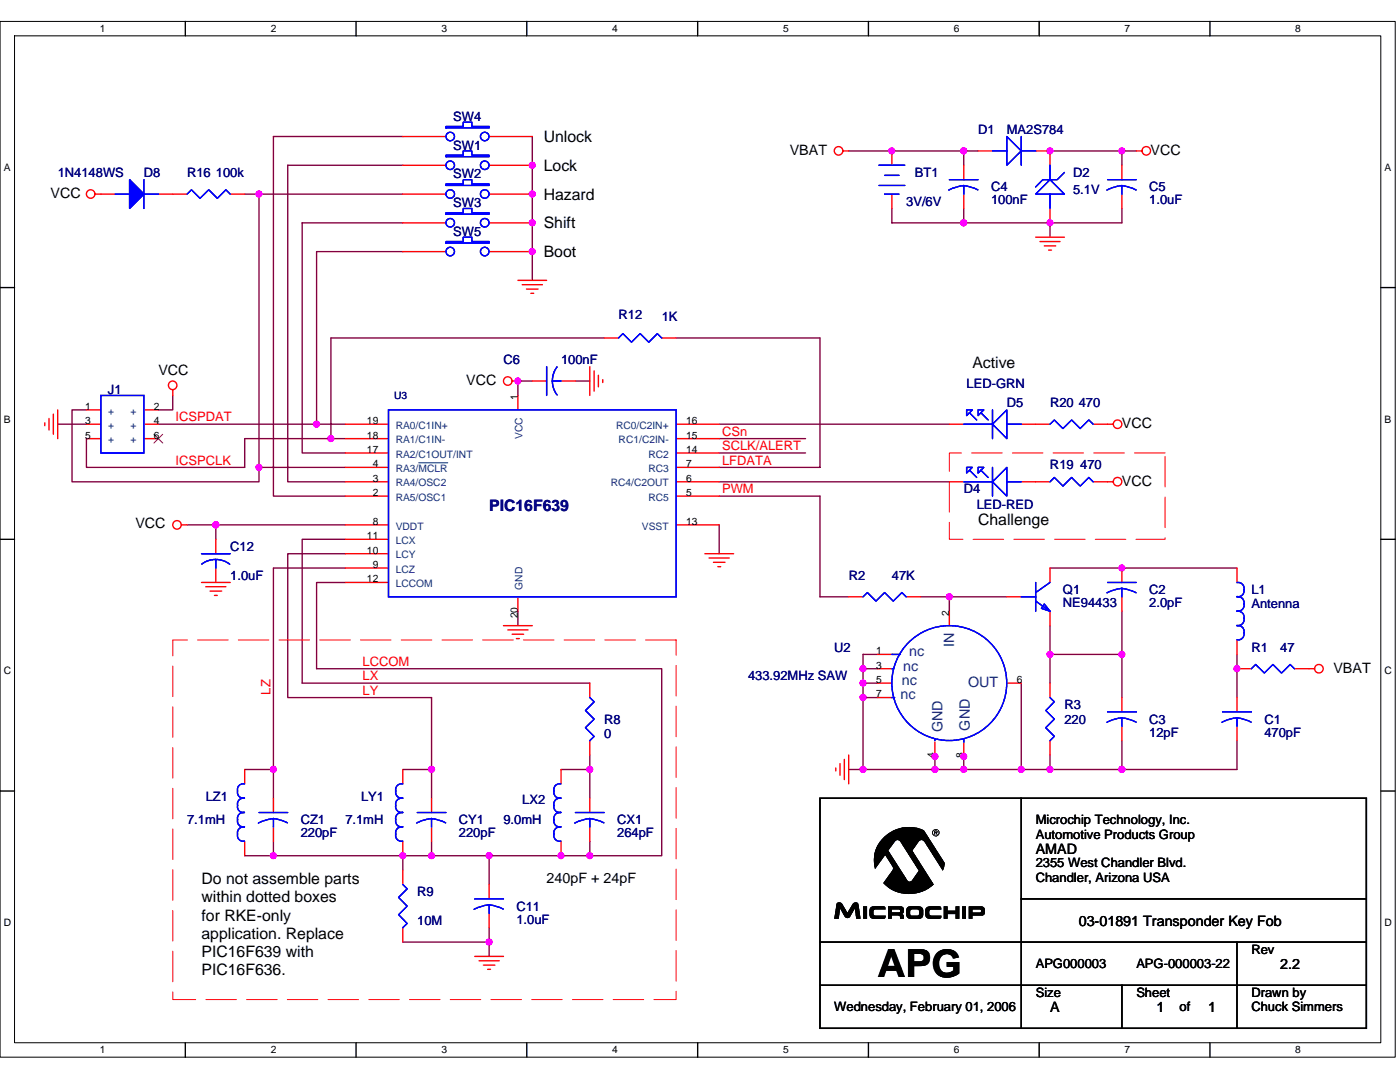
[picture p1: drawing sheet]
<svg xmlns="http://www.w3.org/2000/svg" width="279mm" height="216mm" viewBox="0 0 279 216" stroke-linecap="round" stroke-linejoin="round" font-family="sans-serif">
<path d="M0 4.3h278.4v206.6h-278.4zM2.9 7.2h272.7v200.9h-272.7z" fill="none" stroke="#000" stroke-width=".2"/>
<g fill="#fff">
<path d="M19.9 4.6h1.2v2.3h-1.2z"/>
<path d="M19.9 208.4h1.2v2.3h-1.2z"/>
</g>
<path d="M37 4.3v2.9M37 208.1v2.8" fill="none" stroke="#000" stroke-width=".28"/>
<g fill="#fff">
<path d="M54 4.6h1.2v2.3h-1.2z"/>
<path d="M54 208.4h1.2v2.3h-1.2z"/>
</g>
<path d="M71.1 4.3v2.9M71.1 208.1v2.8" fill="none" stroke="#000" stroke-width=".28"/>
<g fill="#fff">
<path d="M88.1 4.6h1.1v2.3h-1.1z"/>
<path d="M88.1 208.4h1.1v2.3h-1.1z"/>
</g>
<path d="M105.1 4.3v2.9M105.1 208.1v2.8" fill="none" stroke="#000" stroke-width=".28"/>
<g fill="#fff">
<path d="M122.2 4.6h1.1v2.3h-1.1z"/>
<path d="M122.2 208.4h1.1v2.3h-1.1z"/>
</g>
<path d="M139.2 4.3v2.9M139.2 208.1v2.8" fill="none" stroke="#000" stroke-width=".28"/>
<g fill="#fff">
<path d="M156.3 4.6h1.1v2.3h-1.1z"/>
<path d="M156.3 208.4h1.1v2.3h-1.1z"/>
</g>
<path d="M173.3 4.3v2.9M173.3 208.1v2.8" fill="none" stroke="#000" stroke-width=".28"/>
<g fill="#fff">
<path d="M190.4 4.6h1.1v2.3h-1.1z"/>
<path d="M190.4 208.4h1.1v2.3h-1.1z"/>
</g>
<path d="M207.4 4.3v2.9M207.4 208.1v2.8" fill="none" stroke="#000" stroke-width=".28"/>
<g fill="#fff">
<path d="M224.4 4.6h1.2v2.3h-1.2z"/>
<path d="M224.4 208.4h1.2v2.3h-1.2z"/>
</g>
<path d="M241.5 4.3v2.9M241.5 208.1v2.8" fill="none" stroke="#000" stroke-width=".28"/>
<g fill="#fff">
<path d="M258.5 4.6h1.2v2.3h-1.2z"/>
<path d="M258.5 208.4h1.2v2.3h-1.2z"/>
<path d="M.7 32.3h1.4v2.2h-1.4z"/>
<path d="M276.3 32.3h1.4v2.2h-1.4z"/>
<path d="M.7 82.5h1.4v2.3h-1.4z"/>
<path d="M276.3 82.5h1.4v2.3h-1.4z"/>
</g>
<path d="M0 57.4h2.9M275.6 57.4h2.8" fill="none" stroke="#000" stroke-width=".28"/>
<g fill="#fff">
<path d="M.7 132.7h1.5v2.3h-1.5z"/>
<path d="M276.3 132.7h1.5v2.3h-1.5z"/>
</g>
<path d="M0 107.6h2.9M275.6 107.6h2.8" fill="none" stroke="#000" stroke-width=".28"/>
<g fill="#fff">
<path d="M.7 182.9h1.5v2.3h-1.5z"/>
<path d="M276.3 182.9h1.5v2.3h-1.5z"/>
</g>
<path d="M0 157.8h2.9M163.6 159.3h109.1v45.9h-109.1zM203.8 159.3v45.9M275.6 157.8h2.8M203.8 179.4h68.9M163.6 196.6h109.1M163.6 188h109.1M223.9 196.6v8.6M246.9 188v17.2" fill="none" stroke="#000" stroke-width=".28"/>
<g fill="none" stroke="#800040" stroke-width=".28">
<path d="M48.8 38.7h31.6M51.7 38.7v54.6M80.4 33h-23v63.1h11.5M80.4 27.2h-25.8v71.8h14.3M106.2 27.2v28.7M169.4 30.1h25.8M192.3 30.1v2.9M209.5 30.1h17.3M223.9 30.1v2.9M80.4 44.5h-20.1v45.9h8.6M80.4 50.2h-17.2v34.4M178 41.6v2.9h45.9v-2.9"/>
<path d="M192.3 41.6v2.9M209.5 44.5v2.8M34.5 78.9v2.9h-2.9M106.2 76h-2.8v2.9M114.8 76h2.9M120.6 67.4h-54.6v20.1M134.9 67.4h28.7v25.9h-20.1M11.5 84.6h5.8M17.3 87.5v5.8h31.5v-5.8h20.1M17.3 81.8h-2.9v14.3h37.3v-2.8M31.6 84.6h37.3M51.7 93.3h17.2"/>
<path d="M143.5 87.5h17.3M143.5 84.6h46M143.5 99h20.1v20.1h5.8M143.5 96.1h46M143.5 90.4h17.3M37.3 104.7h31.6M43.1 104.7v2.9M68.9 116.2h-5.7v17.2h68.9v37.4h-14.4M68.9 107.6h-8.6v28.7h57.4M68.9 110.5h-11.5v28.7h28.7v20.1M68.9 113.3h-14.3v40.2h-5.8M143.5 104.7v5.8"/>
<path d="M183.7 119.1h17.2M189.5 119.1v2.9M209.5 113.3h37.4M103.4 122v2.8M172.2 136.3h2.9M172.2 139.2h2.9M172.2 133.4h2.9M175.1 130.6h-2.9v22.9M203.8 136.3v17.2M209.5 124.8v11.5M209.5 130.6h14.4M223.9 122v17.2"/>
<path d="M246.9 130.6v8.6M54.6 153.5v5.8M80.4 153.5h5.7M112 153.5h5.7M117.7 150.7v8.6M169.4 153.5h34.4M186.6 150.7v2.8M192.3 150.7v2.8M209.5 150.7v2.8h-5.7M223.9 147.8v5.7M246.9 147.8v5.7h-37.4M48.8 170.8h68.9"/>
<path d="M54.6 167.9v2.9M80.4 170.8v2.8M86.1 167.9v2.9M97.6 170.8v5.7M117.7 167.9v2.9M80.4 188h17.2M97.6 185.1v5.7"/>
</g>
<g fill="#f0f" stroke="#f0f" stroke-width=".28">
<circle cx="97.6" cy="188" r=".57"/>
<circle cx="223.9" cy="153.5" r=".57"/>
<circle cx="209.5" cy="153.5" r=".57"/>
<circle cx="209.5" cy="44.5" r=".57"/>
<circle cx="63.2" cy="84.6" r=".57"/>
<circle cx="54.6" cy="170.7" r=".57"/>
<circle cx="80.4" cy="170.7" r=".57"/>
<circle cx="86.1" cy="170.7" r=".57"/>
<circle cx="97.6" cy="170.7" r=".57"/>
<circle cx="112" cy="170.7" r=".57"/>
<circle cx="117.7" cy="170.7" r=".57"/>
<circle cx="54.5" cy="153.5" r=".57"/>
<circle cx="189.4" cy="119.1" r=".57"/>
<circle cx="223.9" cy="130.6" r=".57"/>
<circle cx="209.5" cy="130.6" r=".57"/>
<circle cx="223.9" cy="113.3" r=".57"/>
<circle cx="246.8" cy="133.4" r=".57"/>
<circle cx="117.7" cy="153.5" r=".57"/>
<circle cx="43.1" cy="104.7" r=".57"/>
<circle cx="51.7" cy="93.2" r=".57"/>
<circle cx="103.3" cy="76" r=".57"/>
<circle cx="223.9" cy="30.1" r=".57"/>
<circle cx="209.5" cy="30.1" r=".57"/>
<circle cx="192.3" cy="44.5" r=".57"/>
<circle cx="192.3" cy="30.1" r=".57"/>
<circle cx="178" cy="30.1" r=".57"/>
<circle cx="51.7" cy="38.7" r=".57"/>
<circle cx="172.2" cy="133.4" r=".57"/>
<circle cx="172.2" cy="139.2" r=".57"/>
<circle cx="172.2" cy="136.3" r=".57"/>
<circle cx="106.2" cy="50.2" r=".57"/>
<circle cx="66" cy="87.5" r=".57"/>
<circle cx="106.2" cy="44.5" r=".57"/>
<circle cx="106.2" cy="38.7" r=".57"/>
<circle cx="106.2" cy="33" r=".57"/>
<circle cx="86.1" cy="153.5" r=".57"/>
<circle cx="192.3" cy="153.5" r=".57"/>
<circle cx="203.8" cy="153.5" r=".57"/>
<circle cx="192.3" cy="150.9" r=".57"/>
<circle cx="186.6" cy="153.5" r=".57"/>
<circle cx="186.6" cy="150.9" r=".57"/>
<circle cx="172.2" cy="153.5" r=".57"/>
</g>
<g fill="none" stroke="#f00" stroke-width=".28">
<path d="M19 38.7h4M31.6 38.7h5.7M46 38.7h2.8M80.4 38.7h8.6M80.4 33h8.6M80.4 27.2h8.6M97.6 38.7h8.6M97.6 33h8.6M97.6 27.2h8.6M168.2 30.1h1.2M178 30.1v2.9M178 38.7v2.9"/>
<path d="M192.3 33v2.9M192.3 38.7v2.9M195.2 30.1h2.9M206.7 30.1h2.8v2.9M223.9 33v2.9M223.9 38.7v2.9M226.8 30.1h1.1M80.4 50.2h8.6M80.4 44.5h8.6M97.6 50.2h8.6M97.6 44.5h8.6M103.4 55.9h5.7"/>
<path d="M104.2 56.8h4M105.1 57.7h2.3M105.9 58.5h.6M206.7 47.3h5.7M207.5 48.2h4.1M208.4 49.1h2.3M209.3 49.9h.5M209.5 41.6v2.9M34.5 77.8v1.1M102.2 76h1.2M103.4 78.9v2.9M106.2 76h2.9"/>
<path d="M112 76h2.8M117.7 73.2v5.7M118.6 74v4M119.4 74.9v2.3M120.3 75.8v.5M120.6 67.4h2.8M132.1 67.4h2.8M8.9 84.4v.5M9.8 83.5v2.3M10.6 82.6v4.1M11.5 81.8v5.7M17.3 84.6h2.8"/>
<path d="M17.3 81.8h2.8M17.3 87.5h2.8M28.7 84.6h2.9M28.7 81.8h2.9M28.7 87.5h2.9M68.9 96.1h8.6M68.9 84.6h8.6M68.9 87.5h8.6M68.9 90.4h8.6M68.9 93.3h8.6M68.9 99h8.6M134.9 96.1h8.6"/>
<path d="M134.9 84.6h8.6M134.9 87.5h8.6M134.9 90.4h8.6M134.9 93.3h8.6M134.9 99h8.6M189.5 96.1h2.8M189.5 84.6h2.8M203.8 96.1h5.7M203.8 84.6h5.7M218.2 96.1h4M218.2 84.6h4M36.2 104.7h1.1"/>
<path d="M40.2 116.2h5.8M41.1 117.1h4M41.9 117.9h2.3M42.8 118.8h.6M43.1 107.6v2.9M43.1 113.3v2.9M68.9 110.5h8.6M68.9 104.7h8.6M68.9 116.2h8.6M68.9 107.6h8.6M68.9 113.3h8.6M103.4 119.1v2.9"/>
<path d="M134.9 104.7h8.6M140.7 110.5h5.7M141.5 111.3h4M142.4 112.2h2.3M143.3 113.1h.5M169.4 119.1h2.8M180.8 119.1h2.9M200.9 119.1h2.9M209.5 113.3v2.9M223.9 113.3v2.9M223.9 119.1v2.9M246.9 113.3v2.9"/>
<path d="M100.5 124.8h5.7M101.3 125.7h4.1M102.2 126.6h2.3M103.1 127.4h.6M117.7 136.3v2.9M175.1 133.4h2.9M175.1 130.6h2.9M175.1 136.3h2.9M175.1 139.2h2.9M189.5 122v2.8M200.9 136.3h2.9M209.5 122v2.8"/>
<path d="M209.5 136.3v2.9M223.9 139.2v2.8M246.9 133.4h2.8M246.9 127.7v2.9M246.9 139.2v2.8M258.3 133.4h4.1M48.8 153.5v2.9M54.6 159.3v2.8M80.4 153.5v2.9M86.1 159.3v2.8M112 153.5v2.9M117.7 147.8v2.9"/>
<path d="M117.7 159.3v2.8M166.8 153.2v.6M167.6 152.4v2.3M168.5 151.5v4.1M169.4 150.7v5.7M186.6 148.1v2.9M192.3 148.1v2.9M209.5 147.8v2.9M223.9 144.9v2.9M246.9 144.9v2.9M48.8 167.9v2.9M54.6 165v2.9"/>
<path d="M80.4 167.9v2.9M80.4 173.6v2.9M86.1 165v2.9M97.6 176.5v2.9M112 167.9v2.9M117.7 165v2.9M80.4 185.1v2.9M94.7 190.8h5.8M95.6 191.7h4M96.5 192.6h2.3M97.3 193.4h.6M97.6 182.2v2.9"/>
<circle cx="18.1" cy="38.7" r=".85"/>
<circle cx="167.4" cy="30.1" r=".85"/>
<circle cx="228.8" cy="30.1" r=".85"/>
<circle cx="34.5" cy="76.9" r=".85"/>
<circle cx="101.3" cy="76" r=".85"/>
<circle cx="223" cy="84.6" r=".85"/>
<circle cx="223" cy="96.1" r=".85"/>
<circle cx="35.3" cy="104.7" r=".85"/>
<circle cx="263.2" cy="133.4" r=".85"/>
</g>
<g fill="#000">
<path d="M186 166.2a.75 .75 0 0 1 1.5 0 .75 .75 0 0 1-1.5 0zM193.3 180.8h2.6a1.01 1.01 0 0 1 .7 .9 1.01 1.01 0 0 1-.6 1h-1.9v.6h-.8zM192 180.8h.8v2.5h-.8zM176.5 167a7.1 7.1 0 0 1 7.9-1.3l4.2 6.5-.4 1.5-3.6-5.6a.7 .7 0 0 0-.7-.5 .7 .7 0 0 0-.6 .4l-1.2 1.7 4.3 6.8a7.2 7.2 0 0 1-10.1-.3l1.8-2.5 .1-.5-1.5-2.6-2.1 2.8a6.2 6.2 0 0 1 1.9-6.4zM188.3 180.8h.8v.9h1.6v-.9h.8v2.5h-.8v-.9h-1.6v.9h-.8zM184.8 181.2l.7-.4h1.9l.4 .2 .1 .5h-2a.64 .64 0 0 0-.5 .6 .64 .64 0 0 0 .5 .6h2a.57 .57 0 0 1-.8 .7h-1.3a.9 .9 0 0 1-1.1-.9zM181.1 181l.7-.2h1.4a.9 .9 0 0 1 1.1 .9v.8a.9 .9 0 0 1-1.1 .9h-1.3a.9 .9 0 0 1-1.1-.9 1.57 1.57 0 0 1 .3-1.5zM177.2 180.8h2.6a.83 .83 0 0 1 .6 .8 .83 .83 0 0 1-.4 .8h.1a.75 .75 0 0 1 .3 .9h-.8v-.5l-.3-.1h-1.3v.6h-.8zM173.7 181.1l.4-.2 .5-.1h1.8l.3 .3v.4h-2.2a.68 .68 0 0 0 .3 1.2h2a.57 .57 0 0 1-.8 .7h-1.4a.85 .85 0 0 1-1.1-.9zM172.3 180.8h.7v2.5h-.7zM167.1 180.1l.3-.1 .6 .2 1.1 1.9 1.1-1.7a.63 .63 0 0 1 .6-.4 .63 .63 0 0 1 .5 .4l.4 2.9h-.8l-.3-2-.9 1.6a.66 .66 0 0 1-1.1 0l-.9-1.6-.3 2h-.9zM186.1 166.1a.61 .61 0 0 0 1.2 0 .61 .61 0 0 0-1.2 0zM194.1 181.5v.6h1.5a.32 .32 0 0 0 .2-.4 .32 .32 0 0 0-.3-.2zM178.6 167.9l-1.3 1.8 3.6 5.7a.62 .62 0 0 0 .5 .5 .62 .62 0 0 0 .7-.3l1.3-1.9-3.8-5.8-.5-.3zM181.7 181.6l-.1 .8 .2 .3h1.2a.68 .68 0 0 0 .5-.6 .68 .68 0 0 0-.5-.7h-.9zM178 181.5v.6h1.4a.31 .31 0 0 0 .2-.4 .31 .31 0 0 0-.3-.2zM186.5 165.7h.3a.24 .24 0 0 1 .3 .2 .24 .24 0 0 1-.2 .3l.2 .4h-.1l-.2-.4h-.2v.4h-.1zM186.6 165.8v.3l.4-.1z"/>
<path d="M186 166.2a.75 .75 0 0 1 1.5 0 .75 .75 0 0 1-1.5 0zM193.3 180.8h2.6a1.01 1.01 0 0 1 .7 .9 1.01 1.01 0 0 1-.6 1h-1.9v.6h-.8zM192 180.8h.8v2.5h-.8zM176.5 167a7.1 7.1 0 0 1 7.9-1.3l4.2 6.5-.4 1.5-3.6-5.6a.7 .7 0 0 0-.7-.5 .7 .7 0 0 0-.6 .4l-1.2 1.7 4.3 6.8a7.2 7.2 0 0 1-10.1-.3l1.8-2.5 .1-.5-1.5-2.6-2.1 2.8a6.2 6.2 0 0 1 1.9-6.4zM188.3 180.8h.8v.9h1.6v-.9h.8v2.5h-.8v-.9h-1.6v.9h-.8zM184.8 181.2l.7-.4h1.9l.4 .2 .1 .5h-2a.64 .64 0 0 0-.5 .6 .64 .64 0 0 0 .5 .6h2a.57 .57 0 0 1-.8 .7h-1.3a.9 .9 0 0 1-1.1-.9zM181.1 181l.7-.2h1.4a.9 .9 0 0 1 1.1 .9v.8a.9 .9 0 0 1-1.1 .9h-1.3a.9 .9 0 0 1-1.1-.9 1.57 1.57 0 0 1 .3-1.5zM177.2 180.8h2.6a.83 .83 0 0 1 .6 .8 .83 .83 0 0 1-.4 .8h.1a.75 .75 0 0 1 .3 .9h-.8v-.5l-.3-.1h-1.3v.6h-.8zM173.7 181.1l.4-.2 .5-.1h1.8l.3 .3v.4h-2.2a.68 .68 0 0 0 .3 1.2h2a.57 .57 0 0 1-.8 .7h-1.4a.85 .85 0 0 1-1.1-.9zM172.3 180.8h.7v2.5h-.7zM167.1 180.1l.3-.1 .6 .2 1.1 1.9 1.1-1.7a.63 .63 0 0 1 .6-.4 .63 .63 0 0 1 .5 .4l.4 2.9h-.8l-.3-2-.9 1.6a.66 .66 0 0 1-1.1 0l-.9-1.6-.3 2h-.9zM186.1 166.1a.61 .61 0 0 0 1.2 0 .61 .61 0 0 0-1.2 0zM194.1 181.5v.6h1.5a.32 .32 0 0 0 .2-.4 .32 .32 0 0 0-.3-.2zM178.6 167.9l-1.3 1.8 3.6 5.7a.62 .62 0 0 0 .5 .5 .62 .62 0 0 0 .7-.3l1.3-1.9-3.8-5.8-.5-.3zM181.7 181.6l-.1 .8 .2 .3h1.2a.68 .68 0 0 0 .5-.6 .68 .68 0 0 0-.5-.7h-.9zM178 181.5v.6h1.4a.31 .31 0 0 0 .2-.4 .31 .31 0 0 0-.3-.2zM186.5 165.7h.3a.24 .24 0 0 1 .3 .2 .24 .24 0 0 1-.2 .3l.2 .4h-.1l-.2-.4h-.2v.4h-.1zM186.6 165.8v.3l.4-.1z"/>
<path d="M186 166.2a.75 .75 0 0 1 1.5 0 .75 .75 0 0 1-1.5 0zM193.3 180.8h2.6a1.01 1.01 0 0 1 .7 .9 1.01 1.01 0 0 1-.6 1h-1.9v.6h-.8zM192 180.8h.8v2.5h-.8zM176.5 167a7.1 7.1 0 0 1 7.9-1.3l4.2 6.5-.4 1.5-3.6-5.6a.7 .7 0 0 0-.7-.5 .7 .7 0 0 0-.6 .4l-1.2 1.7 4.3 6.8a7.2 7.2 0 0 1-10.1-.3l1.8-2.5 .1-.5-1.5-2.6-2.1 2.8a6.2 6.2 0 0 1 1.9-6.4zM188.3 180.8h.8v.9h1.6v-.9h.8v2.5h-.8v-.9h-1.6v.9h-.8zM184.8 181.2l.7-.4h1.9l.4 .2 .1 .5h-2a.64 .64 0 0 0-.5 .6 .64 .64 0 0 0 .5 .6h2a.57 .57 0 0 1-.8 .7h-1.3a.9 .9 0 0 1-1.1-.9zM181.1 181l.7-.2h1.4a.9 .9 0 0 1 1.1 .9v.8a.9 .9 0 0 1-1.1 .9h-1.3a.9 .9 0 0 1-1.1-.9 1.57 1.57 0 0 1 .3-1.5zM177.2 180.8h2.6a.83 .83 0 0 1 .6 .8 .83 .83 0 0 1-.4 .8h.1a.75 .75 0 0 1 .3 .9h-.8v-.5l-.3-.1h-1.3v.6h-.8zM173.7 181.1l.4-.2 .5-.1h1.8l.3 .3v.4h-2.2a.68 .68 0 0 0 .3 1.2h2a.57 .57 0 0 1-.8 .7h-1.4a.85 .85 0 0 1-1.1-.9zM172.3 180.8h.7v2.5h-.7zM167.1 180.1l.3-.1 .6 .2 1.1 1.9 1.1-1.7a.63 .63 0 0 1 .6-.4 .63 .63 0 0 1 .5 .4l.4 2.9h-.8l-.3-2-.9 1.6a.66 .66 0 0 1-1.1 0l-.9-1.6-.3 2h-.9zM186.1 166.1a.61 .61 0 0 0 1.2 0 .61 .61 0 0 0-1.2 0zM194.1 181.5v.6h1.5a.32 .32 0 0 0 .2-.4 .32 .32 0 0 0-.3-.2zM178.6 167.9l-1.3 1.8 3.6 5.7a.62 .62 0 0 0 .5 .5 .62 .62 0 0 0 .7-.3l1.3-1.9-3.8-5.8-.5-.3zM181.7 181.6l-.1 .8 .2 .3h1.2a.68 .68 0 0 0 .5-.6 .68 .68 0 0 0-.5-.7h-.9zM178 181.5v.6h1.4a.31 .31 0 0 0 .2-.4 .31 .31 0 0 0-.3-.2zM186.5 165.7h.3a.24 .24 0 0 1 .3 .2 .24 .24 0 0 1-.2 .3l.2 .4h-.1l-.2-.4h-.2v.4h-.1zM186.6 165.8v.3l.4-.1z"/>
</g>
<path d="M189.5 90.4h43v17.2h-43zM34.5 127.7h100.4v71.8h-100.4z" fill="none" stroke="#f00" stroke-width=".2" stroke-dasharray="6.1 2"/>
<g fill="none" stroke="#00f" stroke-width=".28">
<path d="M23 38.7h2.9M28.7 38.7h2.9M28.7 35.9v5.7M37.3 38.7l.9-.8 1.7 1.7 1.8-1.7 1.7 1.7 1.7-1.7 .9 .8M89 36.7h3.5v-.8h1.7v.8h3.4v.3h-8.6zM89 31h3.5v-.9h1.7v.9h3.4v.3h-8.6zM89 25.2h3.5v-.8h1.7v.8h3.4v.3h-8.6zM175.4 33h5.2M175.4 37h5.2M176.6 38.7h2.8M176.6 35h2.8M189.5 35.9h5.7"/>
<path d="M192.3 37l-1.5 .3-1.5 .6M195.2 37.9l-1.4-.6-1.5-.3v1.7M198.1 30.1h2.8M200.9 27.2l2.9 2.9-2.9 2.9zM203.8 27.2v5.8M203.8 30.1h2.9M209.5 35.9l2.9 2.8h-5.7zM209.5 33v2.9M209.5 38.7v2.9M212.4 34.4l-1.4 1.5h-2.9l-1.4 1.4M221 35.9h5.8M223.9 37v1.7"/>
<path d="M226.7 37.9a5.3 5.3 0 0 0-5.8 0M89 48.2h3.5v-.9h1.7v.9h3.4v.3h-8.6zM89 42.5h3.5v-.9h1.7v.9h3.4v.2h-8.6zM20.1 78.9h8.6v11.5h-8.6zM109.1 73.2v5.7M110.2 76h1.8M111.2 73.2a4.6 4.6 0 0 0 0 5.6M123.4 67.4l.9-.8 1.7 1.7 1.8-1.7 1.7 1.7 1.7-1.7 .9 .8M77.5 81.8h57.4v37.3h-57.4zM192.3 84.6h5.8M192.3 96.1h5.8M192.9 81.8h1.2l-1.2 1.1z"/>
<path d="M192.9 93.3h1.2l-1.2 1.1zM193.5 82.4l1.4 1.4M193.5 93.8l1.4 1.5M195.2 81.8h1.1l-1.1 1.1zM195.2 93.3h1.1l-1.1 1.1zM195.8 82.4l1.4 1.4M195.8 93.8l1.4 1.5M198.1 84.6l2.8-2.8v5.7zM198.1 81.8v5.7M198.1 93.3v5.7M200.9 93.3v5.7l-2.8-2.9zM200.9 84.6h2.9"/>
<path d="M200.9 96.1h2.9M209.5 84.6l.9-.8 1.7 1.7 1.8-1.7 1.7 1.7 1.7-1.7 .9 .8M209.5 96.1l.9-.8 1.7 1.7 1.8-1.7 1.7 1.7 1.7-1.7 .9 .8M40.2 110.5h5.8M40.3 112.6a4.6 4.6 0 0 1 5.5 0M43.1 111.6v1.7M172.2 119.1l.9-.9 1.7 1.8 1.8-1.8 1.7 1.8 1.7-1.8 .8 .9M203.8 119.1h2.9M206.7 120l2.8 2M206.7 116.2v5.8M209.5 116.2l-2.8 2M221 116.2h5.8"/>
<path d="M223.9 117.4v1.7M226.7 118.3a5.3 5.3 0 0 0-5.8 0M246.9 116.2a1.22 1.22 0 0 1 1.4 1.6 1.13 1.13 0 0 1-1.4 1.2M246.9 119.1a1.15 1.15 0 0 1 1.3 1.4M117.7 139.2l.9 .8-1.8 1.8 1.8 1.7-1.8 1.7 1.8 1.7-.9 .9M178 130.6h1.7M178 133.4h.3M178 139.2h.6M208.4 120.5l1.1 1.5-1.7-.6zM209.5 139.2l.9 .8-1.7 1.8 1.7 1.7-1.7 1.7 1.7 1.7-.9 .9M246.9 122a1.15 1.15 0 0 1 1.3 1.4M246.9 124.9a1.15 1.15 0 0 1 1.3 1.3"/>
<path d="M248.2 120.5a1.13 1.13 0 0 1-1.3 1.4M248.2 123.4a1.13 1.13 0 0 1-1.3 1.4M248.2 126.3a1.13 1.13 0 0 1-1.3 1.3M249.7 133.4l.9-.8 1.7 1.7 1.7-1.7 1.8 1.7 1.7-1.7 .8 .8M47.4 157.8a1.14 1.14 0 0 0 1.4 1.4M48.8 156.4a1.15 1.15 0 0 0-1.4 1.4M48.8 159.3a1.15 1.15 0 0 0-1.4 1.4M79 157.8a1.15 1.15 0 0 0 1.4 1.4M80.4 156.4a1.17 1.17 0 0 0-1.4 1.4M80.4 159.3a1.16 1.16 0 0 0-1.4 1.4M110.6 157.8a1.14 1.14 0 0 0 1.3 1.4M111.9 156.4a1.15 1.15 0 0 0-1.3 1.4"/>
<path d="M111.9 159.3a1.15 1.15 0 0 0-1.3 1.4M186.6 147.5v.3M192.3 147.5v.6M221 142h5.8M223.9 143.2v1.7M226.7 144.1a5.3 5.3 0 0 0-5.8 0M244 142h5.7M246.8 143.2l-1.5 .3-1.4 .6M246.8 143.2l1.5 .3 1.4 .6M246.9 143.2v1.7M47.4 160.7a1.13 1.13 0 0 0 1.4 1.4M47.4 163.6a1.14 1.14 0 0 0 1.4 1.4"/>
<path d="M47.4 166.5a1.14 1.14 0 0 0 1.4 1.3M48.8 162.2a1.15 1.15 0 0 0-1.4 1.4M48.8 165a1.15 1.15 0 0 0-1.4 1.4M51.7 162.1h5.7M54.6 163.3v1.7M57.4 164.2a5.3 5.3 0 0 0-5.8 0M79 160.7a1.14 1.14 0 0 0 1.4 1.4M79 163.6a1.15 1.15 0 0 0 1.4 1.4M79 166.5a1.15 1.15 0 0 0 1.4 1.3M80.4 162.2a1.17 1.17 0 0 0-1.4 1.4M80.4 165a1.16 1.16 0 0 0-1.4 1.4M80.4 176.5l.9 .9-1.8 1.7 1.8 1.7-1.8 1.7 1.8 1.8-.9 .8"/>
<path d="M83.3 162.1h5.7M86.1 163.3l-1.5 .3-1.5 .6M86.1 163.3l1.5 .3 1.3 .6M86.1 163.3v1.7M94.7 179.4h5.8M110.6 160.7a1.13 1.13 0 0 0 1.3 1.4M110.6 163.6a1.14 1.14 0 0 0 1.3 1.4M110.6 166.5a1.14 1.14 0 0 0 1.3 1.3M111.9 162.2a1.15 1.15 0 0 0-1.3 1.4M111.9 165a1.15 1.15 0 0 0-1.3 1.4M114.8 162.1h5.8M117.7 163.3l-1.6 .3-1.4 .6"/>
<path d="M117.7 163.3l1.4 .3 1.4 .6M117.7 163.3v1.7M97.6 180.5v1.7M100.4 181.4a5.3 5.3 0 0 0-5.8 0"/>
<circle cx="89.8" cy="27.2" r=".85"/>
<circle cx="89.8" cy="38.7" r=".85"/>
<circle cx="89.8" cy="33" r=".85"/>
<circle cx="96.7" cy="27.2" r=".85"/>
<circle cx="96.7" cy="38.7" r=".85"/>
<circle cx="96.7" cy="33" r=".85"/>
<circle cx="89.8" cy="50.2" r=".85"/>
<circle cx="89.8" cy="44.4" r=".85"/>
<circle cx="96.7" cy="50.2" r=".86"/>
<circle cx="96.7" cy="44.5" r=".85"/>
<circle cx="189.4" cy="136.3" r="11.5"/>
</g>
<g fill="#00f" stroke="#00f" stroke-width=".28">
<path d="M25.9 35.9l2.8 2.8-2.8 2.9z" fill-rule="evenodd"/>
<path d="M25.9 35.9l2.8 2.8-2.8 2.9z" fill-rule="evenodd"/>
</g>
<path d="M30.7 86.7l1.8 1.7M32.5 86.7l-1.8 1.7" fill="none" stroke="#804000" stroke-width=".2"/>
<path d="M83.5 92.4h5.9" fill="none" stroke="#004080" stroke-width=".2"/>
<text font-size="7.7" x="175.1" y="195">APG</text>
<g font-size="3.2">
<text x="108.5" y="28.3">Unlock</text>
<text x="108.5" y="34.1">Lock</text>
<text x="108.5" y="39.8">Hazard</text>
<text x="108.5" y="45.6">Shift</text>
<text x="108.5" y="51.3">Boot</text>
<text x="194.1" y="73.4">Active</text>
<text x="195.2" y="104.7">Challenge</text>
<text x="40.2" y="176.4">Do not assemble parts</text>
<text x="40.2" y="180.1">within dotted boxes</text>
<text x="40.2" y="183.7">for RKE-only</text>
<text x="40.2" y="187.3">application. Replace</text>
<text x="40.2" y="190.9">PIC16F639 with</text>
<text x="40.2" y="194.5">PIC16F636.</text>
</g>
<text font-size="3.2" fill="#000080" x="97.6" y="101.9">PIC16F639</text>
<g font-size="2.9">
<text x="157.6" y="30.9">VBAT</text>
<text x="229.6" y="30.9">VCC</text>
<text x="10.1" y="39.6">VCC</text>
<text x="31.6" y="74.9">VCC</text>
<text x="93" y="76.9">VCC</text>
<text x="223.9" y="85.5">VCC</text>
<text x="223.9" y="97">VCC</text>
<text x="27" y="105.3">VCC</text>
<text x="266.1" y="134.3">VBAT</text>
<text x="206.7" y="170.5">AMAD</text>
<text x="109.1" y="176.2">240pF + 24pF</text>
<text x="215.3" y="184.8">03-01891 Transponder Key Fob</text>
<text x="255.5" y="193.4">2.2</text>
<text x="209.6" y="202">A</text>
<text x="230.8" y="202">1</text>
<text x="241.1" y="202">1</text>
</g>
<g font-size="2.9" fill="#004080">
<text x="181.4" y="130.8">nc</text>
<text x="190.4" y="129.1" transform="rotate(-90 190.4 129.1)">IN</text>
<text x="180" y="136.6">nc</text>
<text x="180.3" y="134">nc</text>
<text x="193.2" y="137.2">OUT</text>
<text x="179.7" y="139.4">nc</text>
<text x="188.1" y="146.1" transform="rotate(-90 188.1 146.1)">GND</text>
<text x="193.5" y="145.8" transform="rotate(-90 193.5 145.8)">GND</text>
</g>
<g font-size="2.6" fill="#000080">
<text x="90.4" y="29.9">SW1</text>
<text x="90.4" y="24.1">SW4</text>
<text x="195.2" y="26.7">D1</text>
<text x="200.9" y="26.7">MA2S784</text>
<text x="11.5" y="35.3">1N4148WS</text>
<text x="28.7" y="35.3">D8</text>
<text x="37.3" y="35.3">R16 100k</text>
<text x="90.4" y="35.6">SW2</text>
<text x="182.6" y="35.3">BT1</text>
<text x="214.1" y="35.3">D2</text>
<text x="90.4" y="41.3">SW3</text>
<text x="180.8" y="41.1">3V/6V</text>
<text x="197.8" y="40.8">100nF</text>
<text x="197.8" y="38.2">C4</text>
<text x="214.1" y="38.8">5.1V</text>
<text x="229.4" y="40.8">1.0uF</text>
<text x="229.4" y="38.2">C5</text>
<text x="90.4" y="47.1">SW5</text>
<text x="123.4" y="63.7">R12</text>
<text x="132.1" y="64">1K</text>
<text x="100.5" y="72.6">C6</text>
<text x="112" y="72.6">100nF</text>
<text x="192.9" y="77.5">LED-GRN</text>
<text x="21.5" y="78.7">J1</text>
<text x="200.9" y="81.2">D5</text>
<text x="209.6" y="81.2">R20</text>
<text x="215.3" y="81.2">470</text>
<text x="209.5" y="93.6">R19</text>
<text x="215.6" y="93.6">470</text>
<text x="192.3" y="98.5">D4</text>
<text x="194.9" y="101.6">LED-RED</text>
<text x="46" y="109.9">C12</text>
<text x="46" y="115.7">1.0uF</text>
<text x="169.4" y="115.7">R2</text>
<text x="178" y="115.7">47K</text>
<text x="212.1" y="118.6">Q1</text>
<text x="229.4" y="118.6">C2</text>
<text x="249.7" y="118.6">L1</text>
<text x="212.1" y="121.1">NE94433</text>
<text x="229.4" y="121.1">2.0pF</text>
<text x="249.7" y="121.4">Antenna</text>
<text x="166.5" y="130">U2</text>
<text x="249.7" y="130">R1</text>
<text x="255.5" y="130">47</text>
<text x="149.3" y="135.8">433.92MHz SAW</text>
<text x="212.4" y="141.5">R3</text>
<text x="120.6" y="147.3">0</text>
<text x="120.6" y="144.4">R8</text>
<text x="212.4" y="144.4">220</text>
<text x="229.4" y="147">12pF</text>
<text x="229.4" y="144.4">C3</text>
<text x="252.3" y="147">470pF</text>
<text x="252.3" y="144.4">C1</text>
<text x="41.1" y="159.9">LZ1</text>
<text x="72.1" y="159.9">LY1</text>
<text x="104.2" y="160.5">LX2</text>
<text x="37.3" y="164.5">7.1mH</text>
<text x="60" y="167">220pF</text>
<text x="60" y="164.5">CZ1</text>
<text x="68.9" y="164.5">7.1mH</text>
<text x="91.6" y="167">220pF</text>
<text x="91.6" y="164.5">CY1</text>
<text x="100.5" y="164.5">9.0mH</text>
<text x="123.2" y="167">264pF</text>
<text x="123.2" y="164.5">CX1</text>
<text x="83.3" y="178.8">R9</text>
<text x="83.3" y="184.6">10M</text>
<text x="103.1" y="184.3">1.0uF</text>
<text x="103.1" y="181.7">C11</text>
</g>
<g font-size="2.6" fill="#f00">
<text x="35.1" y="84.1">ICSPDAT</text>
<text x="144.1" y="87">CSn</text>
<text x="144.1" y="89.8">SCLK/ALERT</text>
<text x="35.1" y="92.7">ICSPCLK</text>
<text x="144.1" y="92.7">LFDATA</text>
<text x="144.1" y="98.4">PWM</text>
<text x="72.3" y="132.9">LCCOM</text>
<text x="72.3" y="135.7">LX</text>
<text x="54" y="138.6" transform="rotate(-90 54 138.6)">LZ</text>
<text x="72.3" y="138.6">LY</text>
</g>
<g font-size="2.6">
<text x="206.7" y="164.5">Microchip Technology, Inc.</text>
<text x="206.7" y="167.3">Automotive Products Group</text>
<text x="206.7" y="173.1">2355 West Chandler Blvd.</text>
<text x="206.7" y="176">Chandler, Arizona USA</text>
<text x="249.7" y="190.3">Rev</text>
<text x="206.7" y="193.2">APG000003</text>
<text x="226.8" y="193.2">APG-000003-22</text>
<text x="166.5" y="201.8">Wednesday, February 01, 2006</text>
<text x="206.7" y="198.9">Size</text>
<text x="226.8" y="198.9">Sheet</text>
<text x="235.4" y="201.8">of</text>
<text x="249.7" y="198.9">Drawn by</text>
<text x="249.7" y="201.8">Chuck Simmers</text>
</g>
<g font-size="2">
<text x="19.9" y="6.4">1</text>
<text x="54" y="6.4">2</text>
<text x="88.1" y="6.4">3</text>
<text x="122.2" y="6.4">4</text>
<text x="156.3" y="6.4">5</text>
<text x="190.4" y="6.4">6</text>
<text x="224.4" y="6.4">7</text>
<text x="258.5" y="6.4">8</text>
<text x=".7" y="34.1">A</text>
<text x="276.3" y="34.1">A</text>
<text x="17" y="81.8">1</text>
<text x="30.7" y="81.8">2</text>
<text x="103.3" y="79.8" transform="rotate(-90 103.3 79.8)">1</text>
<text x=".7" y="84.3">B</text>
<text x="17" y="84.6">3</text>
<text x="17" y="87.5">5</text>
<text x="30.7" y="84.6">4</text>
<text x="30.7" y="87.5">6</text>
<text x="73.2" y="84.6">19</text>
<text x="73.2" y="87.5">18</text>
<text x="136.9" y="84.6">16</text>
<text x="136.9" y="87.5">15</text>
<text x="276.3" y="84.3">B</text>
<text x="73.2" y="90.4">17</text>
<text x="74.4" y="93.2">4</text>
<text x="136.9" y="90.4">14</text>
<text x="136.9" y="93.2">7</text>
<text x="74.4" y="96.1">3</text>
<text x="74.4" y="99">2</text>
<text x="136.9" y="96.1">6</text>
<text x="136.9" y="99">5</text>
<text x="73.2" y="107.6">11</text>
<text x="74.4" y="104.7">8</text>
<text x="136.9" y="104.7">13</text>
<text x="73.2" y="110.5">10</text>
<text x="74.4" y="113.3">9</text>
<text x="73.2" y="116.2">12</text>
<text x="103.3" y="123.4" transform="rotate(-90 103.3 123.4)">20</text>
<text x="189.4" y="122.8" transform="rotate(-90 189.4 122.8)">2</text>
<text x="174.8" y="130.6">1</text>
<text x=".7" y="134.6">C</text>
<text x="174.8" y="133.4">3</text>
<text x="174.8" y="136.3">5</text>
<text x="202.9" y="136.3">6</text>
<text x="276.3" y="134.6">C</text>
<text x="174.8" y="139.2">7</text>
<text x="186.6" y="151.2" transform="rotate(-90 186.6 151.2)">4</text>
<text x="192.3" y="151.2" transform="rotate(-90 192.3 151.2)">8</text>
<text x=".7" y="184.8">D</text>
<text x="276.3" y="184.8">D</text>
<text x="19.9" y="210.2">1</text>
<text x="54" y="210.2">2</text>
<text x="88.1" y="210.2">3</text>
<text x="122.2" y="210.2">4</text>
<text x="156.3" y="210.2">5</text>
<text x="190.4" y="210.2">6</text>
<text x="224.4" y="210.2">7</text>
<text x="258.5" y="210.2">8</text>
</g>
<g font-size="2" fill="#004080">
<text x="21.6" y="82.7">+</text>
<text x="26.1" y="82.7">+</text>
<text x="21.6" y="85.6">+</text>
<text x="21.6" y="88.5">+</text>
<text x="26.1" y="85.6">+</text>
<text x="26.1" y="88.5">+</text>
<text x="79" y="85.6">RA0/C1IN+</text>
<text x="79" y="88.5">RA1/C1IN-</text>
<text x="104.3" y="87.6" transform="rotate(-90 104.3 87.6)">VCC</text>
<text x="122.9" y="85.6">RC0/C2IN+</text>
<text x="123.5" y="88.5">RC1/C2IN-</text>
<text x="79" y="91.3">RA2/C1OUT/INT</text>
<text x="79" y="94.2">RA3/MCLR</text>
<text x="129.4" y="91.3">RC2</text>
<text x="129.4" y="94.2">RC3</text>
<text x="79" y="97.1">RA4/OSC2</text>
<text x="79" y="99.9">RA5/OSC1</text>
<text x="121.9" y="97.1">RC4/C2OUT</text>
<text x="129.4" y="99.9">RC5</text>
<text x="79" y="105.7">VDDT</text>
<text x="128.1" y="105.7">VSST</text>
<text x="79" y="108.5">LCX</text>
<text x="79" y="111.4">LCY</text>
<text x="79" y="114.3">LCZ</text>
<text x="79" y="117.2">LCCOM</text>
<text x="104.3" y="117.6" transform="rotate(-90 104.3 117.6)">GND</text>
</g>
<text font-size="2" fill="#000080" x="78.7" y="79.6">U3</text>
</svg>
